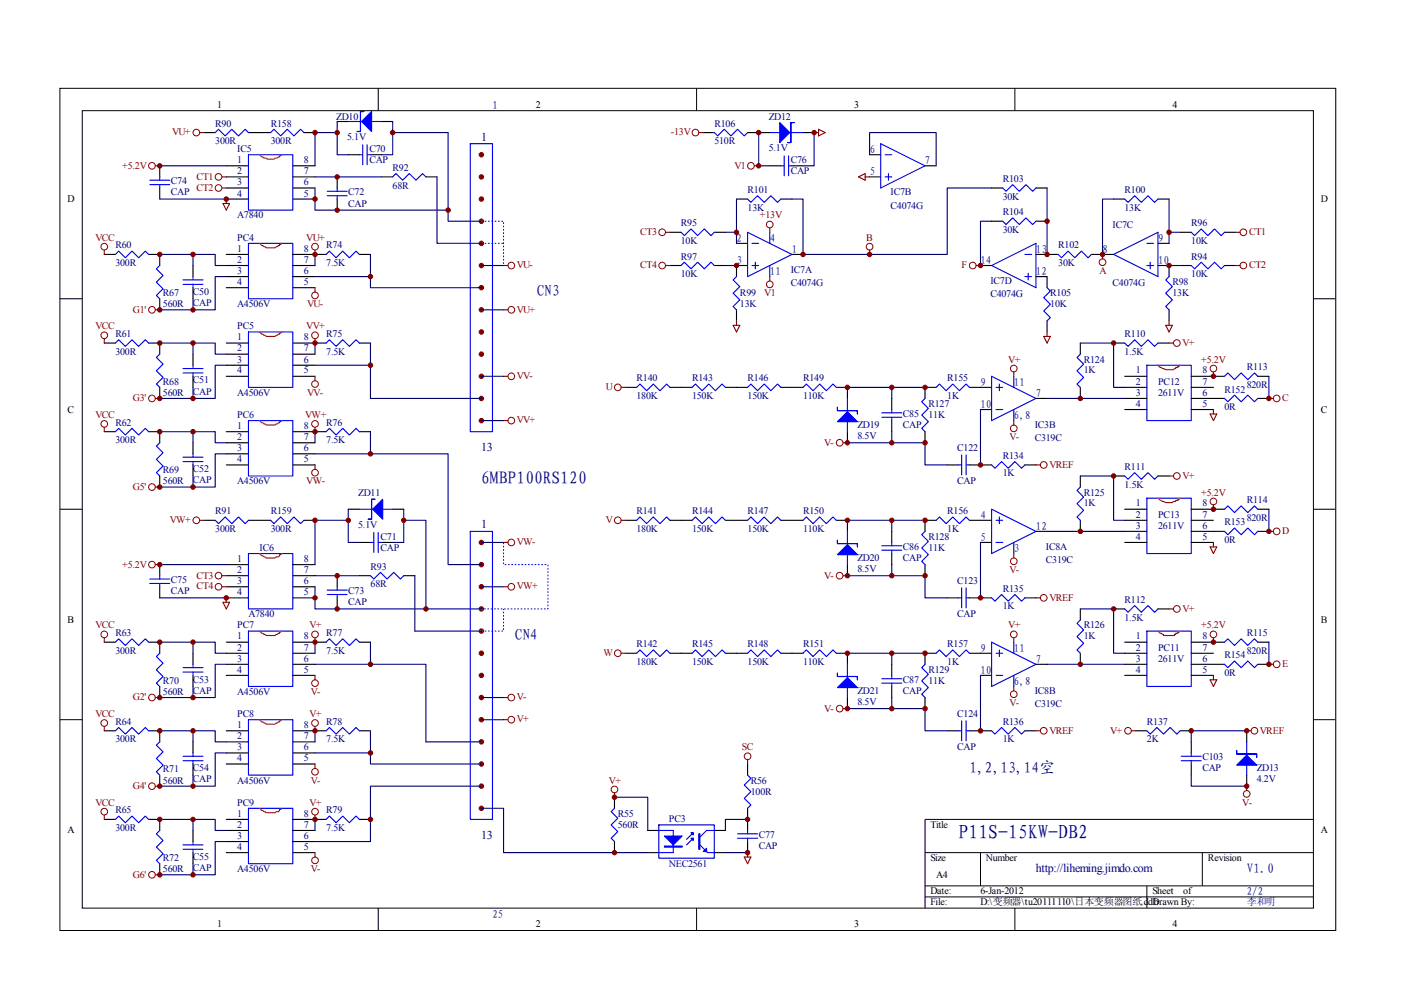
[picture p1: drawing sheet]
<svg xmlns="http://www.w3.org/2000/svg" width="297mm" height="210mm" viewBox="0 0 297 210" stroke-linecap="round" stroke-linejoin="round" font-family="sans-serif">
<g fill="none" stroke="#000" stroke-width=".21">
<path d="M12.7 18.7h270.5v178.6h-270.5zM80.2 18.7v4.7M147.7 18.7v4.7M215.2 18.7v4.7M17.4 23.5h261.1v169h-261.1zM12.7 63.3h4.7M278.4 63.3h4.7M12.7 108h4.7M278.4 108h4.7M12.7 152.6h4.7M278.4 152.6h4.7M278.4 173.7h-82.3v18.8"/>
<path d="M80.2 192.5v4.7M147.7 192.5v4.7M196.1 180.8h82.3M196.1 187.8h82.3M196.1 190.2h82.3M207.9 180.8v7M215.2 192.5v4.7M243.2 187.8v4.7M254.9 180.8v7"/>
</g>
<g fill="none" stroke="#00f" stroke-width=".23">
<path d="M31.7 39.2h4.3M31.7 38.2h4.3M33.9 37.5v.7M33.9 39.2v.7M45.6 28.1l.7-.7 1.4 1.4 1.4-1.4 1.5 1.4 1.4-1.4 .7 .7M52.7 32.8h9.4v11.8h-9.4zM57.4 28.1l.7-.7 1.4 1.4 1.4-1.4 1.4 1.4 1.4-1.4 .7 .7M71.5 39.9v.7M73.8 25.8h7.1M76.2 32.8h.7M76.9 30.7v4.2M77.8 32.8h.7"/>
<path d="M77.8 30.7v4.2M83.2 37.5l.8-.7 1.4 1.4 1.4-1.4 1.4 1.4 1.4-1.4 .7 .7M99.7 30.5h4.7v61h-4.7zM151.4 28.1l.8 .7 1.4-1.4 1.4 1.4 1.4-1.4 1.4 1.4 .7-.7M163.2 28.1h7.1M165.6 35.2h.7M166.3 33v4.3M167.2 35.2h.7M167.2 33v4.3M186.7 30.5l9.4 4.7-9.4 4.7zM187.7 32.8h1.4M187.7 37.5h1.4"/>
<path d="M188.4 36.8v1.4M212.6 39.9l.7 .7 1.4-1.4 1.4 1.4 1.4-1.4 1.4 1.4 .7-.7M24.5 53.9l.7-.7 1.4 1.5 1.4-1.5 1.4 1.5 1.4-1.5 .7 .7M33.9 56.3l-.7 .7 1.4 1.4-1.4 1.4 1.4 1.4-1.4 1.4 .7 .7M38.8 59.3h4.2M40.9 58.6v.7M52.7 51.6h9.4v11.7h-9.4zM69.1 53.9l.7-.7 1.5 1.5 1.4-1.5 1.4 1.5 1.4-1.5 .7 .7M69.4 41.5h4.2M69.4 40.6h4.2M71.5 41.5v.7M144.4 49.3l.7 .7 1.4-1.5 1.4 1.5 1.4-1.5 1.4 1.5 .7-.7"/>
<path d="M144.4 56.3l.7-.7 1.4 1.4 1.4-1.4 1.4 1.4 1.4-1.4 .7 .7M156.2 58.6l-.8 .7 1.5 1.5-1.5 1.4 1.5 1.4-1.5 1.4 .8 .7M158.5 42.2l.7 .7 1.4-1.4 1.4 1.4 1.4-1.4 1.5 1.4 .7-.7M158.5 49.3l9.4 4.6-9.4 4.7zM159.4 51.6h1.5M159.4 56.3h1.5M160.1 55.6v1.4M163.2 49.3v2.3M163.2 56.3v2.3M210.2 56.3l9.4-4.7v9.4zM212.6 46.9l.7 .7 1.4-1.4 1.4 1.4 1.4-1.4 1.4 1.4 .7-.7M217.3 53.9h1.4"/>
<path d="M217.3 58.6h1.4M218 57.9v1.4M224.3 53.9l.8 .8 1.4-1.5 1.4 1.5 1.4-1.5 1.4 1.5 .7-.8M236.1 53.9l9.4-4.6v9.3zM238.5 42.2l.7 .7 1.4-1.4 1.4 1.4 1.4-1.4 1.4 1.4 .7-.7M243.2 51.6h1.4M243.2 56.3h1.4M243.9 55.6v1.4M247.9 58.6l-.7 .7 1.4 1.5-1.4 1.4 1.4 1.4-1.4 1.4 .7 .7M252.6 56.3l.7 .7 1.4-1.4 1.4 1.4 1.4-1.4 1.4 1.4 .7-.7M252.6 49.3l.7 .7 1.4-1.5 1.4 1.5 1.4-1.5 1.4 1.5 .7-.7M24.5 72.7l.7-.7 1.4 1.4 1.4-1.4 1.4 1.4 1.4-1.4 .7 .7"/>
<path d="M33.9 75.1l-.7 .7 1.4 1.4-1.4 1.4 1.4 1.4-1.4 1.4 .7 .7M38.8 60.3h4.2M38.8 78.1h4.2M38.8 79.1h4.2M40.9 60.3v.7M40.9 77.4v.7M40.9 79.1v.7M52.7 70.4h9.4v11.7h-9.4zM69.1 72.7l.7-.7 1.5 1.4 1.4-1.4 1.4 1.4 1.4-1.4 .7 .7M210.2 79.8l9.4 4.7-9.4 4.7zM214.9 79.8v2.3M222 61l.7 .7-1.4 1.4 1.4 1.4-1.4 1.4 1.4 1.4-.7 .7"/>
<path d="M229 75.1l-.7 .7 1.5 1.4-1.5 1.4 1.5 1.4-1.5 1.4 .7 .7M238.5 72.7l.7 .7 1.4-1.4 1.4 1.4 1.4-1.4 1.4 1.4 .7-.7M243.2 77.4h9.4v11.8h-9.4zM259.6 79.8l.7-.7 1.4 1.4 1.4-1.4 1.5 1.4 1.4-1.4 .7 .7M24.5 91.5l.7-.7 1.4 1.4 1.4-1.4 1.4 1.4 1.4-1.4 .7 .7M33.9 93.9l-.7 .7 1.4 1.4-1.4 1.4 1.4 1.4-1.4 1.4 .7 .7M38.8 96.9h4.2M38.8 97.9h4.2M40.9 96.2v.7M40.9 97.9v.7M52.7 89.2h9.4v11.7h-9.4zM69.1 91.5l.7-.7 1.5 1.4 1.4-1.4 1.4 1.4 1.4-1.4 .7 .7"/>
<path d="M135 82.1l.7-.7 1.4 1.4 1.4-1.4 1.4 1.4 1.4-1.4 .7 .7M146.7 82.1l.7-.7 1.5 1.4 1.4-1.4 1.4 1.4 1.4-1.4 .7 .7M158.5 82.1l.7-.7 1.4 1.4 1.4-1.4 1.4 1.4 1.5-1.4 .7 .7M170.3 82.1l.7-.7 1.4 1.4 1.4-1.4 1.4 1.4 1.4-1.4 .7 .7M179.7 84.5v7M187 87.5h4.2M187 88.5h4.2M189.1 86.8v.7M189.1 88.5v.7M196.1 84.5l-.7 .7 1.4 1.4-1.4 1.4 1.4 1.4-1.4 1.4 .7 .7M198.5 82.1l.7-.7 1.4 1.4 1.4-1.4 1.4 1.4 1.4-1.4 .7 .7M203.2 98.6h.7"/>
<path d="M203.9 96.5v4.2M204.8 98.6h.7M204.8 96.5v4.2M210.2 98.6l.7 .7 1.5-1.4 1.4 1.4 1.4-1.4 1.4 1.4 .7-.7M211.2 86.8h1.4M211.2 82.1h1.4M211.9 81.4v1.4M214.9 86.8v2.4M259.6 84.5l.7 .7 1.4-1.4 1.4 1.4 1.5-1.4 1.4 1.4 .7-.7M45.6 110.3l.7 .7 1.4-1.4 1.4 1.4 1.5-1.4 1.4 1.4 .7-.7M52.7 117.4h9.4v11.7h-9.4zM57.4 110.3l.7 .7 1.4-1.4 1.4 1.4 1.4-1.4 1.4 1.4 .7-.7"/>
<path d="M76.2 108h7M78.5 115h.8M79.3 112.9v4.2M80.2 115h.7M80.2 112.9v4.2M99.7 112.7h4.7v61h-4.7zM135 110.3l.7-.7 1.4 1.4 1.4-1.4 1.4 1.4 1.4-1.4 .7 .7M146.7 110.3l.7-.7 1.5 1.4 1.4-1.4 1.4 1.4 1.4-1.4 .7 .7M158.5 110.3l.7-.7 1.4 1.4 1.4-1.4 1.4 1.4 1.5-1.4 .7 .7M170.3 110.3l.7-.7 1.4 1.4 1.4-1.4 1.4 1.4 1.4-1.4 .7 .7M179.7 112.7v7M187 115.7h4.2"/>
<path d="M187 116.7h4.2M189.1 115v.7M189.1 116.7v.7M196.1 112.7l-.7 .7 1.4 1.4-1.4 1.4 1.4 1.4-1.4 1.4 .7 .7M198.5 110.3l.7-.7 1.4 1.4 1.4-1.4 1.4 1.4 1.4-1.4 .7 .7M210.2 108l9.4 4.7-9.4 4.7zM211.2 115h1.4M211.2 110.3h1.4M211.9 109.6v1.4M229 103.3l-.7 .7 1.5 1.4-1.5 1.4 1.5 1.4-1.5 1.4 .7 .7M238.5 100.9l.7 .7 1.4-1.4 1.4 1.4 1.4-1.4 1.4 1.4 .7-.7M243.2 105.6h9.4v11.8h-9.4z"/>
<path d="M259.6 112.7l.7 .7 1.4-1.4 1.4 1.4 1.5-1.4 1.4 1.4 .7-.7M259.6 108l.7-.7 1.4 1.4 1.4-1.4 1.5 1.4 1.4-1.4 .7 .7M24.5 136.2l.7-.8 1.4 1.5 1.4-1.5 1.4 1.5 1.4-1.5 .7 .8M31.7 123.7h4.3M31.7 122.8h4.3M33.9 138.5l-.7 .7 1.4 1.4-1.4 1.4 1.4 1.4-1.4 1.4 .7 .7M33.9 122.1v.7M33.9 123.7v.7M52.7 133.8h9.4v11.7h-9.4zM69.1 136.2l.7-.8 1.5 1.5 1.4-1.5 1.4 1.5 1.4-1.5 .7 .8M69.4 125.1h4.2M69.4 126.1h4.2"/>
<path d="M71.5 124.4v.7M71.5 126.1v.7M78.5 122.1l.8 .7 1.4-1.4 1.4 1.4 1.4-1.4 1.4 1.4 .7-.7M135 138.5l.7-.7 1.4 1.4 1.4-1.4 1.4 1.4 1.4-1.4 .7 .7M146.7 138.5l.7-.7 1.5 1.4 1.4-1.4 1.4 1.4 1.4-1.4 .7 .7M158.5 138.5l.7-.7 1.4 1.4 1.4-1.4 1.4 1.4 1.5-1.4 .7 .7M170.3 138.5l.7-.7 1.4 1.4 1.4-1.4 1.4 1.4 1.4-1.4 .7 .7M198.5 138.5l.7-.7 1.4 1.4 1.4-1.4 1.4 1.4 1.4-1.4 .7 .7M203.2 126.8h.7M203.9 124.6v4.3M204.8 124.6v4.3M204.8 126.8h.7"/>
<path d="M210.2 126.8l.7 .7 1.5-1.4 1.4 1.4 1.4-1.4 1.4 1.4 .7-.7M210.2 136.2l9.4 4.7-9.4 4.6zM211.2 138.5h1.4M211.9 137.8v1.4M214.9 136.2v2.3M229 131.5l-.7 .7 1.5 1.4-1.5 1.4 1.5 1.4-1.5 1.4 .7 .7M238.5 129.1l.7 .7 1.4-1.4 1.4 1.4 1.4-1.4 1.4 1.4 .7-.7M243.2 133.8h9.4v11.7h-9.4zM259.6 136.2l.7-.8 1.4 1.5 1.4-1.5 1.5 1.5 1.4-1.5 .7 .8M24.5 154.9l.7-.7 1.4 1.4 1.4-1.4 1.4 1.4 1.4-1.4 .7 .7M33.9 157.3l-.7 .7 1.4 1.4-1.4 1.4 1.4 1.4-1.4 1.4 .7 .7M38.8 141.6h4.2"/>
<path d="M38.8 142.5h4.2M40.9 140.9v.7M40.9 142.5v.7M40.9 159.6v.7M52.7 152.6h9.4v11.7h-9.4zM69.1 154.9l.7-.7 1.5 1.4 1.4-1.4 1.4 1.4 1.4-1.4 .7 .7M179.7 140.9v7M187 143.9h4.2M187 144.8h4.2M189.1 143.2v.7M189.1 144.8v.7M196.1 140.9l-.7 .7 1.4 1.4-1.4 1.4 1.4 1.4-1.4 1.4 .7 .7"/>
<path d="M203.2 154.9h.7M203.9 152.8v4.3M204.8 152.8v4.3M204.8 154.9h.7M210.2 154.9l.7 .7 1.5-1.4 1.4 1.4 1.4-1.4 1.4 1.4 .7-.7M211.2 143.2h1.4M214.9 143.2v2.3M243.2 154.9l.7 .7 1.4-1.4 1.4 1.4 1.4-1.4 1.4 1.4 .7-.7M252.6 159.6v.7M259.6 140.9l.7 .7 1.4-1.5 1.4 1.5 1.5-1.5 1.4 1.5 .7-.7M264.3 157.3v7M24.5 173.7l.7-.7 1.4 1.4 1.4-1.4 1.4 1.4 1.4-1.4 .7 .7"/>
<path d="M33.9 176.1l-.7 .7 1.4 1.4-1.4 1.4 1.4 1.4-1.4 1.4 .7 .7M38.8 160.3h4.2M38.8 161.3h4.2M38.8 179.1h4.2M40.9 161.3v.7M40.9 178.4v.7M52.7 171.4h9.4v11.7h-9.4zM69.1 173.7l.7-.7 1.5 1.4 1.4-1.4 1.4 1.4 1.4-1.4 .7 .7M130.3 171.4l-.7 .7 1.4 1.4-1.4 1.4 1.4 1.4-1.4 1.4 .7 .7M139.7 174.9h11.7v7.1h-11.7zM139.7 176.1h3v4.7h-3M147 177.7l-1.4 1.4"/>
<path d="M147 176.5l-1.4 1.5M148.4 179.1l1.6 1.7h1.4M151.4 176.1h-1.6l-1.4 1.4M156.4 177.7h4.2M156.4 176.8h4.2M158.5 164.3l.7 .7-1.4 1.5 1.4 1.4-1.4 1.4 1.4 1.4-.7 .7M158.5 176.1v.7M158.5 177.7v.7M250.4 160.3h4.3M250.4 161.3h4.3M252.6 161.3v.7M38.8 180.1h4.2"/>
<path d="M40.9 180.1v.7"/>
</g>
<g fill="none" stroke="#000" stroke-width=".23">
<path d="M33.9 35.2v2.3M33.9 39.9v2.3M43.3 28.1h2.3M48 35.2h4.7M48 37.5h4.7M48 39.9h4.7M52.7 28.1h4.7M62.1 35.2h4.7M62.1 37.5h4.7M62.1 39.9h4.7M64.4 28.1h2.4M71.5 37.5v2.4"/>
<path d="M71.5 25.8h2.3M73.8 32.8h2.4M78.5 32.8h2.4M80.9 37.5h2.3M80.9 25.8h2.3M90.3 37.5h2.4M149.1 28.1h2.3M158.5 28.1h4.7M163.2 35.2h2.4M167.9 35.2h2.4M170.3 28.1h2.3M184.4 37.5h2.3"/>
<path d="M184.4 32.8h2.3M196.1 35.2h2.4M210.2 39.9h2.4M219.6 39.9h2.4M22.1 53.9h2.4M31.5 53.9h2.4v2.4M40.9 56.3v2.3M48 42.2h4.7M48 53.9h4.7M48 56.3h4.7M48 58.6h4.7M62.1 42.2h4.7"/>
<path d="M62.1 53.9h7M62.1 56.3h4.7M62.1 58.6h4.7M71.5 42.2v2.4M76.2 53.9h2.3M142 56.3h2.4M142 49.3h2.4M151.4 56.3h2.4M151.4 49.3h2.4M156.2 42.2h2.3M156.2 51.6h2.3M158.5 56.3h-2.3v2.3"/>
<path d="M165.6 42.2h2.3M167.9 53.9h2.4M207.9 56.3h2.3M210.2 46.9h2.4M219.6 53.9h4.7M219.6 58.6h2.4v2.4M219.6 46.9h2.4M231.4 53.9h4.7M236.1 42.2h2.4M245.5 42.2h2.4M245.5 56.3h2.4v2.3M245.5 51.6h2.4"/>
<path d="M250.2 56.3h2.4M250.2 49.3h2.4M259.6 56.3h2.4M259.6 49.3h2.4M22.1 72.7h2.4M31.5 72.7h2.4v2.4M33.9 63.3v2.4M40.9 61v2.3M40.9 75.1v2.3M40.9 79.8v2.3M48 61h4.7M48 72.7h4.7"/>
<path d="M48 75.1h4.7M48 77.4h4.7M48 79.8h4.7M62.1 61h4.7M62.1 72.7h7M62.1 75.1h4.7M62.1 77.4h4.7M62.1 79.8h4.7M76.2 72.7h2.3M156.2 65.7v2.3M222 68v2.4M229 72.7v2.4"/>
<path d="M236.1 72.7h2.4M238.5 79.8h4.7M245.5 72.7h2.4M247.9 65.7v2.3M252.6 79.8h7M266.7 79.8h2.3M22.1 91.5h2.4M31.5 91.5h2.4v2.4M33.9 82.1v2.4M40.9 93.9v2.3M40.9 98.6v2.3M48 91.5h4.7"/>
<path d="M48 93.9h4.7M48 96.2h4.7M48 98.6h4.7M62.1 91.5h7M62.1 93.9h4.7M62.1 96.2h4.7M62.1 98.6h4.7M76.2 91.5h2.3M132.6 82.1h2.4M142 82.1h4.7M153.8 82.1h4.7M165.6 82.1h4.7"/>
<path d="M177.3 82.1h2.4v2.4M179.7 91.5v2.4M189.1 84.5v2.3M189.1 89.2v2.3M196.1 91.5v2.4M198.5 82.1h-2.4v2.4M200.8 98.6h2.4M205.5 98.6h4.7M205.5 82.1h4.7M207.9 86.8h2.3M217.3 98.6h2.3M219.6 84.5h2.4"/>
<path d="M229 82.1v2.4M238.5 86.8h4.7M238.5 82.1h4.7M238.5 84.5h4.7M252.6 86.8h4.7M252.6 82.1h4.7M252.6 84.5h7M266.7 84.5h2.3M33.9 100.9v2.4M33.9 119.7v2.4M43.3 110.3h2.3M48 119.7h4.7"/>
<path d="M52.7 110.3h4.7M62.1 119.7h4.7M64.4 110.3h2.4M73.8 108h2.4M76.2 115h2.3M80.9 115h2.3M83.2 108h2.4M132.6 110.3h2.4M142 110.3h4.7M153.8 110.3h4.7M165.6 110.3h4.7M177.3 110.3h2.4v2.4"/>
<path d="M179.7 119.7v2.4M189.1 112.7v2.3M189.1 117.4v2.3M196.1 119.7v2.4M198.5 110.3h-2.4v2.4M205.5 110.3h4.7M207.9 115h2.3M219.6 112.7h2.4M229 100.9v2.4M229 110.3v2.4M236.1 100.9h2.4M238.5 108h4.7"/>
<path d="M238.5 110.3h4.7M238.5 115h4.7M238.5 112.7h4.7M245.5 100.9h2.4M252.6 108h7M252.6 110.3h4.7M252.6 115h4.7M252.6 112.7h7M266.7 108h2.3M266.7 112.7h2.3M22.1 136.2h2.4M31.5 136.2h2.4v2.3"/>
<path d="M33.9 124.4v2.4M40.9 138.5v2.4M48 122.1h4.7M48 124.4h4.7M48 126.8h4.7M48 136.2h4.7M48 138.5h4.7M62.1 122.1h4.7M62.1 124.4h4.7M62.1 126.8h4.7M62.1 136.2h7M62.1 138.5h4.7"/>
<path d="M71.5 122.1v2.3M71.5 126.8v2.3M76.2 122.1h2.3M76.2 136.2h2.3M85.6 122.1h2.4M132.6 138.5h2.4M142 138.5h4.7M153.8 138.5h4.7M165.6 138.5h4.7M177.3 138.5h2.4v2.4M198.5 138.5h-2.4v2.4M200.8 126.8h2.4"/>
<path d="M205.5 126.8h4.7M205.5 138.5h4.7M217.3 126.8h2.3M229 129.1v2.4M229 138.5v2.4M236.1 129.1h2.4M238.5 136.2h4.7M238.5 138.5h4.7M245.5 129.1h2.4M252.6 136.2h7M252.6 138.5h4.7M266.7 136.2h2.3"/>
<path d="M22.1 154.9h2.4M31.5 154.9h2.4v2.4M33.9 145.5v2.4M40.9 143.2v2.3M40.9 157.3v2.3M48 140.9h4.7M48 143.2h4.7M48 154.9h4.7M48 157.3h4.7M48 159.6h4.7M62.1 140.9h4.7M62.1 143.2h4.7"/>
<path d="M62.1 154.9h7M62.1 157.3h4.7M62.1 159.6h4.7M76.2 154.9h2.3M179.7 147.9v2.3M189.1 140.9v2.3M189.1 145.5v2.4M196.1 147.9v2.3M200.8 154.9h2.4M205.5 154.9h4.7M207.9 143.2h2.3M217.3 154.9h2.3"/>
<path d="M219.6 140.9h2.4M238.5 140.9h4.7M238.5 143.2h4.7M240.8 154.9h2.4M250.2 154.9h2.4M252.6 140.9h7M252.6 143.2h4.7M252.6 157.3v2.3M264.3 154.9v2.4M266.7 140.9h2.3M22.1 173.7h2.4M31.5 173.7h2.4v2.4"/>
<path d="M33.9 164.3v2.4M40.9 162v2.3M40.9 176.1v2.3M48 162h4.7M48 173.7h4.7M48 176.1h4.7M48 178.4h4.7M62.1 162h4.7M62.1 173.7h7M62.1 176.1h4.7M62.1 178.4h4.7M76.2 173.7h2.3"/>
<path d="M130.3 169v2.4M130.3 178.4v2.4M137.3 176.1h2.4M151.4 176.1h2.4M158.5 162v2.3M158.5 171.4v4.7M158.5 178.4v2.4M252.6 162v2.3M264.3 164.3v2.4M33.9 183.1v2.4M40.9 180.8v2.3M48 180.8h4.7"/>
<path d="M62.1 180.8h4.7M137.3 180.8h2.4M151.4 180.8h2.4"/>
</g>
<path d="M55 32.8l.5 .5h.2l.3 .2h.4l.3 .2h1.4l.2-.2h.5l.5-.2v-.3l.4-.2M55 51.6a2.67 2.67 0 0 0 2.1 .9 2.17 2.17 0 0 0 1.9-.4h.3v-.3h.2l.2-.2M55 70.4a2.71 2.71 0 0 0 2.1 .9 2.17 2.17 0 0 0 1.9-.4h.3v-.3h.2l.2-.2M245.5 77.4a3.5 3.5 0 0 0 3.8 .7v-.2h.4v-.2l.5-.3M55 89.2a2.71 2.71 0 0 0 2.1 .9 2.17 2.17 0 0 0 1.9-.5h.3v-.2l.4-.2M55 117.4a2.71 2.71 0 0 0 2.1 .9h1.2l.3-.2h.4l.3-.5h.2l.2-.2M245.5 105.6a3.2 3.2 0 0 0 3.1 1l.2-.3h.5v-.2h.4v-.2l.5-.3M55 133.8a2.71 2.71 0 0 0 2.1 .9 2.17 2.17 0 0 0 1.9-.4h.3v-.3l.4-.2M245.5 133.8l.5 .5 .7 .2v.2h2.3v-.2h.3v-.2h.4v-.3l.5-.2M55 152.6a2.68 2.68 0 0 0 2.1 .9 2.19 2.19 0 0 0 1.9-.4h.3v-.3l.4-.2M55 171.4a2.68 2.68 0 0 0 2.1 .9h1.2l.3-.2h.4l.3-.5 .4-.2" fill="none" stroke="#f00" stroke-width=".23"/>
<g fill="none" stroke="#800000" stroke-width=".21">
<circle cx="32.2" cy="35.2" r=".71"/>
<circle cx="41.6" cy="28.1" r=".7"/>
<circle cx="46.3" cy="39.9" r=".7"/>
<circle cx="46.3" cy="37.5" r=".7"/>
<circle cx="147.5" cy="28.1" r=".71"/>
<circle cx="159.2" cy="35.2" r=".71"/>
<circle cx="22.1" cy="52.3" r=".71"/>
<circle cx="66.8" cy="52.3" r=".71"/>
<circle cx="108.4" cy="56.3" r=".7"/>
<circle cx="140.4" cy="49.2" r=".71"/>
<circle cx="140.4" cy="56.3" r=".7"/>
<circle cx="163.2" cy="47.6" r=".71"/>
<circle cx="184.4" cy="52.3" r=".71"/>
<circle cx="206.2" cy="56.3" r=".71"/>
<circle cx="233.8" cy="55.6" r=".71"/>
<circle cx="263.6" cy="49.2" r=".71"/>
<circle cx="263.6" cy="56.3" r=".71"/>
<circle cx="22.1" cy="71.1" r=".71"/>
<circle cx="32.2" cy="65.7" r=".71"/>
<circle cx="66.8" cy="62.6" r=".71"/>
<circle cx="66.8" cy="71.1" r=".71"/>
<circle cx="108.4" cy="79.8" r=".71"/>
<circle cx="108.4" cy="65.7" r=".71"/>
<circle cx="163.2" cy="60.3" r=".71"/>
<circle cx="214.9" cy="78.1" r=".71"/>
<circle cx="249.5" cy="72.7" r=".71"/>
<circle cx="257.3" cy="78.1" r=".7"/>
<circle cx="22.1" cy="89.9" r=".71"/>
<circle cx="32.2" cy="84.5" r=".71"/>
<circle cx="66.8" cy="81.4" r=".71"/>
<circle cx="66.8" cy="89.9" r=".71"/>
<circle cx="108.4" cy="89.2" r=".7"/>
<circle cx="131" cy="82.1" r=".71"/>
<circle cx="178" cy="93.9" r=".71"/>
<circle cx="214.9" cy="90.8" r=".71"/>
<circle cx="221.3" cy="98.6" r=".71"/>
<circle cx="270.7" cy="84.5" r=".7"/>
<circle cx="32.2" cy="103.3" r=".71"/>
<circle cx="32.2" cy="119.7" r=".71"/>
<circle cx="41.6" cy="110.3" r=".71"/>
<circle cx="66.8" cy="100.2" r=".71"/>
<circle cx="108.4" cy="115" r=".7"/>
<circle cx="131" cy="110.3" r=".71"/>
<circle cx="214.9" cy="119" r=".71"/>
<circle cx="249.5" cy="100.9" r=".71"/>
<circle cx="257.3" cy="106.3" r=".7"/>
<circle cx="270.7" cy="112.7" r=".71"/>
<circle cx="22.1" cy="134.5" r=".71"/>
<circle cx="46.3" cy="124.4" r=".7"/>
<circle cx="46.3" cy="122.1" r=".7"/>
<circle cx="66.8" cy="134.5" r=".71"/>
<circle cx="108.4" cy="124.4" r=".7"/>
<circle cx="131" cy="138.5" r=".71"/>
<circle cx="178" cy="122.1" r=".71"/>
<circle cx="214.9" cy="134.5" r=".71"/>
<circle cx="221.3" cy="126.8" r=".71"/>
<circle cx="249.5" cy="129.1" r=".71"/>
<circle cx="257.3" cy="134.5" r=".7"/>
<circle cx="22.1" cy="153.3" r=".71"/>
<circle cx="32.2" cy="147.9" r=".71"/>
<circle cx="66.8" cy="144.8" r=".71"/>
<circle cx="66.8" cy="153.3" r=".71"/>
<circle cx="108.4" cy="152.6" r=".7"/>
<circle cx="108.4" cy="147.9" r=".7"/>
<circle cx="178" cy="150.2" r=".71"/>
<circle cx="214.9" cy="147.2" r=".71"/>
<circle cx="221.3" cy="154.9" r=".71"/>
<circle cx="239.2" cy="154.9" r=".7"/>
<circle cx="266" cy="154.9" r=".7"/>
<circle cx="270.7" cy="140.8" r=".71"/>
<circle cx="22.1" cy="172.1" r=".71"/>
<circle cx="32.2" cy="166.7" r=".71"/>
<circle cx="66.8" cy="163.6" r=".71"/>
<circle cx="66.8" cy="172.1" r=".71"/>
<circle cx="130.3" cy="167.4" r=".7"/>
<circle cx="158.5" cy="160.3" r=".71"/>
<circle cx="264.3" cy="168.3" r=".7"/>
<circle cx="32.2" cy="185.5" r=".71"/>
<circle cx="66.8" cy="182.4" r=".71"/>
</g>
<g fill="none" stroke="#800000" stroke-width=".23">
<path d="M32.9 35.2h1M42.3 28.1h1M47 37.5h1M47 39.9h1M148.2 28.1h.9M159.9 35.2h1M172.6 28.1h1M173.6 27.4l1.4 .7-1.4 .7zM182 37.5l1.4-.7v1.4zM183.4 37.5h1M22.1 53v.9M47.3 43.1h1.4l-.7 1.5z"/>
<path d="M48 42.2v.9M66.8 53v.9M106.8 56.3h.9M141.1 56.3h.9M141.1 49.3h.9M163.2 48.3v1M163.2 58.6v1M184.4 53v.9M206.9 56.3h1M233.8 53.9v1M262 56.3h.9M262 49.3h.9"/>
<path d="M22.1 71.8v.9M32.9 65.7h1M66.8 61v.9M66.8 71.8v.9M66.8 79.8v.9M106.8 65.7h.9M106.8 79.8h.9M155.4 69h1.5l-.7 1.4zM156.2 68v1M214.9 78.8v1M221.3 71.3h1.4l-.7 1.4zM222 70.4v.9"/>
<path d="M247.2 69h1.4l-.7 1.4zM247.9 68v1M247.9 72.7h.9M257.3 78.8v1M22.1 90.6v.9M32.9 84.5h1M66.8 90.6v.9M66.8 98.6v.9M106.8 89.2h.9M131.7 82.1h.9M178.7 93.9h1M214.9 89.2v.9"/>
<path d="M219.6 98.6h1M256.6 87.8h1.4l-.7 1.4zM257.3 86.8v1M269 84.5h1M32.9 103.3h1M32.9 119.7h1M42.3 110.3h1M106.8 115h.9M131.7 110.3h.9M214.9 117.4v.9M247.9 100.9h.9M256.6 116h1.4l-.7 1.4z"/>
<path d="M257.3 107v1M257.3 115v1M269 112.7h1M22.1 135.2v1M47 124.4h1M47 122.1h1M47.3 127.7h1.4l-.7 1.4zM48 126.8v.9M66.8 135.2v1M106.8 124.4h.9M131.7 138.5h.9M178.7 122.1h1"/>
<path d="M214.9 135.2v1M219.6 126.8h1M247.9 129.1h.9M257.3 135.2v1M22.1 154v.9M32.9 147.9h1M66.8 143.2v.9M66.8 154v.9M106.8 147.9h.9M106.8 152.6h.9M178.7 150.2h1M214.9 145.5v1"/>
<path d="M219.6 154.9h1M239.9 154.9h.9M256.6 144.1h1.4l-.7 1.4zM257.3 143.2v.9M264.3 154.9h1M269 140.9h1M22.1 172.8v.9M32.9 166.7h1M66.8 162v.9M66.8 172.8v.9M130.3 168.1v.9M158.5 161.1v.9"/>
<path d="M264.3 166.7v.9M32.9 185.5h1M66.8 180.8v.9M157.8 181.7h1.4l-.7 1.4zM158.5 180.8v.9"/>
</g>
<g fill="none" stroke="#000080" stroke-width=".23">
<path d="M33.9 35.2h14.1M66.8 37.5h14.1M71.5 25.8v7h2.3M71.5 28.1h-4.7v7.1M83.2 28.1h11.8v16.5h-28.2v-4.7M83.2 25.8v7h-2.3M92.7 37.5v14.1h9.4M160.9 28.1v7.1h2.3M172.6 28.1v7.1h-2.3M184.4 32.8v-4.7h14.1v7.1M210.2 39.9h-9.4v14h-30.5v-11.7h-2.4M222 39.9v14"/>
<path d="M33.9 53.9h11.7v2.4h2.4M33.9 42.2h14.1M40.9 53.9v2.4M48 58.6h-2.4v7.1h-11.7M66.8 53.9v2.4M66.8 58.6h11.7M78.5 58.6v2.4h23.6M78.5 53.9v4.7M95 44.6v2.3h7.1M102.1 56.3h4.7M153.8 49.3h2.4M153.8 56.3h2.4"/>
<path d="M156.2 42.2v9.4M210.2 46.9h-2.3v9.4M236.1 42.2h-2.3v11.7M247.9 49.3h2.3M247.9 56.3h2.3M247.9 42.2v9.4M33.9 72.7h11.7v2.4h2.4M40.9 63.3v2.4M40.9 72.7v2.4M48 77.4h-2.4v7.1h-11.7M66.8 72.7v2.4M78.5 72.7v4.7h-11.7"/>
<path d="M78.5 77.4v7.1h23.6M102.1 65.7h4.7M102.1 79.8h4.7M229 72.7h7.1v9.4h2.4M269 79.8v4.7M33.9 91.5h11.7v2.4h2.4M40.9 82.1v2.4M40.9 91.5v2.4M48 96.2h-2.4v7.1h-11.7M66.8 91.5v2.4M78.5 91.5v4.7h-11.7M78.5 96.2h16.5v23.5h7.1"/>
<path d="M102.1 89.2h4.7M179.7 93.9h16.4v4.7h4.7M179.7 82.1h16.4M189.1 82.1v2.4M189.1 91.5v2.4M207.9 86.8v11.8M222 84.5h16.5M33.9 119.7h14.1M40.9 100.9v2.4M73.8 108v7h2.4M73.8 110.3h-7v9.4M85.6 108v7h-2.4"/>
<path d="M85.6 110.3h4.7v18.8M102.1 115h4.7M179.7 110.3h16.4M189.1 110.3v2.4M189.1 119.7v2.4M207.9 115v11.8M214.9 115v2.4M222 112.7h16.5M229 100.9h7.1v9.4h2.4M269 108v4.7M33.9 136.2h11.7v2.3h2.4M33.9 126.8h14.1"/>
<path d="M40.9 136.2v2.3M66.8 124.4v4.7h23.5M66.8 136.2v2.3M66.8 122.1h9.4M78.5 136.2v4.7M88 122.1v11.7h14.1M90.3 129.1h11.8M102.1 124.4h4.7M179.7 122.1h16.4v4.7h4.7M179.7 138.5h16.4M189.1 138.5v2.4M229 129.1h7.1v9.4h2.4"/>
<path d="M269 136.2v4.7M33.9 154.9h11.7v2.4h2.4M40.9 145.5v2.4M40.9 154.9v2.4M48 140.9h-2.4v7h-11.7M48 159.6h-2.4v7.1h-11.7M66.8 140.9h23.5v16.4h11.8M66.8 154.9v2.4M78.5 154.9v4.7h-11.7M78.5 159.6v2.4h23.6M102.1 147.9h4.7M102.1 152.6h4.7"/>
<path d="M179.7 150.2h16.4v4.7h4.7M189.1 147.9v2.3M207.9 143.2v11.7M222 140.9h16.5M264.3 154.9h-11.7v2.4M33.9 173.7h11.7v2.4h2.4M40.9 164.3v2.4M40.9 173.7v2.4M48 178.4h-2.4v7.1h-11.7M66.8 173.7v2.4M102.1 166.7h-23.6v11.7h-11.7M102.1 171.4h4.7v9.4h30.5"/>
<path d="M130.3 169h7v7.1M158.5 173.7h-4.7v2.4M252.6 164.3v2.4h11.7M40.9 183.1v2.4M153.8 180.8h4.7"/>
</g>
<g fill="#800000" stroke="#800000" stroke-width=".21">
<circle cx="33.9" cy="53.9" r=".47"/>
<circle cx="33.9" cy="65.7" r=".47"/>
<circle cx="40.9" cy="53.9" r=".47"/>
<circle cx="40.9" cy="65.7" r=".47"/>
<circle cx="33.9" cy="72.7" r=".47"/>
<circle cx="40.9" cy="72.7" r=".47"/>
<circle cx="40.9" cy="84.5" r=".47"/>
<circle cx="33.9" cy="91.5" r=".47"/>
<circle cx="40.9" cy="91.5" r=".47"/>
<circle cx="40.9" cy="103.3" r=".47"/>
<circle cx="33.9" cy="136.2" r=".47"/>
<circle cx="40.9" cy="136.2" r=".47"/>
<circle cx="40.9" cy="147.9" r=".47"/>
<circle cx="33.9" cy="154.9" r=".47"/>
<circle cx="40.9" cy="154.9" r=".47"/>
<circle cx="40.9" cy="166.7" r=".47"/>
<circle cx="33.9" cy="173.7" r=".47"/>
<circle cx="40.9" cy="173.7" r=".47"/>
<circle cx="40.9" cy="185.5" r=".47"/>
<circle cx="102.1" cy="37.5" r=".47"/>
<circle cx="102.1" cy="42.2" r=".47"/>
<circle cx="102.1" cy="46.9" r=".47"/>
<circle cx="102.1" cy="56.3" r=".47"/>
<circle cx="102.1" cy="61" r=".47"/>
<circle cx="102.1" cy="51.6" r=".47"/>
<circle cx="102.1" cy="65.7" r=".47"/>
<circle cx="102.1" cy="70.4" r=".47"/>
<circle cx="102.1" cy="75.1" r=".47"/>
<circle cx="102.1" cy="84.5" r=".47"/>
<circle cx="102.1" cy="89.2" r=".47"/>
<circle cx="102.1" cy="79.8" r=".47"/>
<circle cx="102.1" cy="115" r=".47"/>
<circle cx="102.1" cy="119.7" r=".47"/>
<circle cx="102.1" cy="124.4" r=".47"/>
<circle cx="102.1" cy="129.1" r=".47"/>
<circle cx="102.1" cy="138.5" r=".47"/>
<circle cx="102.1" cy="143.2" r=".47"/>
<circle cx="102.1" cy="147.9" r=".47"/>
<circle cx="102.1" cy="152.6" r=".47"/>
<circle cx="102.1" cy="157.3" r=".47"/>
<circle cx="102.1" cy="162" r=".47"/>
<circle cx="102.1" cy="166.7" r=".47"/>
<circle cx="102.1" cy="32.8" r=".47"/>
<circle cx="102.1" cy="133.8" r=".47"/>
<circle cx="71.5" cy="37.5" r=".47"/>
<circle cx="66.8" cy="28.1" r=".47"/>
<circle cx="71.5" cy="28.1" r=".47"/>
<circle cx="83.2" cy="28.1" r=".47"/>
<circle cx="71.5" cy="122.1" r=".47"/>
<circle cx="66.8" cy="110.3" r=".47"/>
<circle cx="73.8" cy="110.3" r=".47"/>
<circle cx="85.6" cy="110.3" r=".47"/>
<circle cx="33.9" cy="35.2" r=".47"/>
<circle cx="48" cy="42.2" r=".47"/>
<circle cx="33.9" cy="119.7" r=".47"/>
<circle cx="48" cy="126.8" r=".47"/>
<circle cx="33.9" cy="147.9" r=".47"/>
<circle cx="33.9" cy="166.7" r=".47"/>
<circle cx="33.9" cy="185.5" r=".47"/>
<circle cx="33.9" cy="84.5" r=".47"/>
<circle cx="33.9" cy="103.3" r=".47"/>
<circle cx="172.6" cy="28.1" r=".47"/>
<circle cx="160.9" cy="35.2" r=".47"/>
<circle cx="160.9" cy="28.1" r=".47"/>
<circle cx="156.1" cy="49.2" r=".47"/>
<circle cx="156.1" cy="56.3" r=".47"/>
<circle cx="170.3" cy="53.9" r=".47"/>
<circle cx="222" cy="46.9" r=".47"/>
<circle cx="247.9" cy="56.3" r=".47"/>
<circle cx="247.9" cy="49.3" r=".47"/>
<circle cx="184.4" cy="53.9" r=".47"/>
<circle cx="207.9" cy="56.3" r=".47"/>
<circle cx="207.9" cy="98.6" r=".47"/>
<circle cx="179.7" cy="93.9" r=".47"/>
<circle cx="196.1" cy="93.9" r=".47"/>
<circle cx="189.1" cy="93.9" r=".47"/>
<circle cx="196.1" cy="82.1" r=".47"/>
<circle cx="179.7" cy="82.1" r=".47"/>
<circle cx="189.1" cy="82.1" r=".47"/>
<circle cx="257.3" cy="79.8" r=".47"/>
<circle cx="269" cy="84.5" r=".47"/>
<circle cx="229.1" cy="84.5" r=".47"/>
<circle cx="236.1" cy="72.7" r=".47"/>
<circle cx="179.7" cy="110.3" r=".47"/>
<circle cx="196.1" cy="110.3" r=".47"/>
<circle cx="196.1" cy="122.1" r=".47"/>
<circle cx="179.7" cy="122.1" r=".47"/>
<circle cx="207.9" cy="126.8" r=".47"/>
<circle cx="189.1" cy="122.1" r=".47"/>
<circle cx="189.1" cy="110.3" r=".47"/>
<circle cx="257.3" cy="108" r=".47"/>
<circle cx="229.1" cy="112.7" r=".47"/>
<circle cx="236.1" cy="100.9" r=".47"/>
<circle cx="179.7" cy="138.5" r=".47"/>
<circle cx="196.1" cy="138.5" r=".47"/>
<circle cx="196.1" cy="150.2" r=".47"/>
<circle cx="179.7" cy="150.2" r=".47"/>
<circle cx="207.9" cy="154.9" r=".47"/>
<circle cx="189.1" cy="150.2" r=".47"/>
<circle cx="189.1" cy="138.5" r=".47"/>
<circle cx="257.3" cy="136.2" r=".47"/>
<circle cx="229.1" cy="140.8" r=".47"/>
<circle cx="236.1" cy="129.1" r=".47"/>
<circle cx="269" cy="112.7" r=".47"/>
<circle cx="269" cy="140.8" r=".47"/>
<circle cx="233.8" cy="53.9" r=".47"/>
<circle cx="222" cy="53.9" r=".47"/>
<circle cx="66.8" cy="42.2" r=".47"/>
<circle cx="71.5" cy="44.6" r=".47"/>
<circle cx="71.5" cy="129.1" r=".47"/>
<circle cx="66.8" cy="126.8" r=".47"/>
<circle cx="252.6" cy="154.9" r=".47"/>
<circle cx="264.3" cy="166.7" r=".47"/>
<circle cx="264.3" cy="154.9" r=".47"/>
<circle cx="158.5" cy="173.7" r=".47"/>
<circle cx="158.5" cy="180.8" r=".47"/>
<circle cx="130.3" cy="169" r=".47"/>
<circle cx="102.1" cy="171.4" r=".47"/>
<circle cx="78.5" cy="58.6" r=".47"/>
<circle cx="66.8" cy="53.9" r=".47"/>
<circle cx="66.8" cy="72.7" r=".47"/>
<circle cx="78.5" cy="77.4" r=".47"/>
<circle cx="66.8" cy="91.5" r=".47"/>
<circle cx="66.8" cy="136.2" r=".47"/>
<circle cx="66.8" cy="154.9" r=".47"/>
<circle cx="66.8" cy="173.7" r=".47"/>
<circle cx="78.5" cy="140.8" r=".47"/>
<circle cx="78.5" cy="159.6" r=".47"/>
<circle cx="78.5" cy="173.7" r=".47"/>
<circle cx="130.3" cy="180.8" r=".47"/>
<circle cx="95" cy="44.6" r=".47"/>
<circle cx="90.3" cy="129.1" r=".47"/>
<circle cx="78.5" cy="96.2" r=".47"/>
</g>
<g fill="#00f" stroke="#00f" stroke-width=".23">
<path d="M76.7 25.8l2.1-2.1v4.2z"/>
<path d="M79 108l2.1-2.1v4.2z"/>
<path d="M140.9 177.3h3.7l-1.9 1.8z"/>
<path d="M146.5 176.5h.5v.5z"/>
<path d="M146.5 177.7h.5v.5z"/>
<path d="M149.1 180.5l.7-.7v.7z"/>
<path d="M165.3 26l2.1 2.1-2.1 2.1z"/>
<path d="M262.2 162.2l2.1-2.1 2.1 2.1z"/>
<path d="M177.6 89.4l2.1-2.1 2.1 2.1z"/>
<path d="M177.6 117.6l2.1-2.1 2.1 2.1z"/>
<path d="M177.6 145.8l2.1-2.1 2.1 2.1z"/>
<path d="M76.4 23.7h.7h-.7v4.2h-.7h.7z" fill-rule="evenodd"/>
<path d="M78.8 105.9h.7h-.7v4.2h-.7h.7z" fill-rule="evenodd"/>
<path d="M140.9 179.4h3.7v.2h-3.7z" fill-rule="evenodd"/>
<path d="M148.2 176.8h.2v3.3h-.2z" fill-rule="evenodd"/>
<path d="M167.7 26v4.2h-.7h.7v-4.2h.7z" fill-rule="evenodd"/>
<path d="M262.2 159.2v.7h4.2v.7v-.7h-4.2z" fill-rule="evenodd"/>
<path d="M177.6 86.4v.7h4.2v.7v-.7h-4.2z" fill-rule="evenodd"/>
<path d="M177.6 114.5v.8h4.2v.7v-.7h-4.2z" fill-rule="evenodd"/>
<path d="M177.6 142.7v.7h4.2v.7v-.7h-4.2z" fill-rule="evenodd"/>
</g>
<path d="M102.1 46.9h4.7v9.4M102.1 51.6h4.7M106.8 115v4.7h9.4v9.4h-14.1M102.1 133.8h4.7v-4.7" fill="none" stroke="#00f" stroke-width=".21" stroke-dasharray=".4 .4 .4 .4 .4 .4 .4 .4" stroke-linecap="butt"/>
<text font-size="4.2" fill="#000080" x="203.2" y="177.8">P11S-15KW-DB2</text>
<text font-size="3.8" fill="#000080" x="102" y="102.7">6MBP100RS120</text>
<g font-size="3.3" fill="#000080">
<text x="113.8" y="62.8">CN3</text>
<text x="109.1" y="135.7">CN4</text>
<text x="205.6" y="163.8">1,2,13,14空</text>
</g>
<text font-size="2.8" fill="#000080" x="264.3" y="185.1">V1.0</text>
<g font-size="2.5" fill="#000080">
<text x="102" y="29.8">1</text>
<text x="102" y="95.6">13</text>
<text x="102" y="112">1</text>
<text x="102" y="177.8">13</text>
<text x="219.6" y="184.8">http://liheming.jimdo.com</text>
</g>
<g font-size="2.3" fill="#000080">
<text x="104.4" y="23.1">1</text>
<text x="184.4" y="32.5">6</text>
<text x="196.1" y="34.8">7</text>
<text x="184.4" y="37.2">5</text>
<text x="156.1" y="51.3">2</text>
<text x="163.2" y="51.3">4</text>
<text x="167.9" y="53.6">1</text>
<text x="219.6" y="53.6">13</text>
<text x="233.8" y="53.6">8</text>
<text x="245.5" y="51.3">9</text>
<text x="156.1" y="56">3</text>
<text x="163.2" y="58.3">11</text>
<text x="207.9" y="56">14</text>
<text x="219.6" y="58.3">12</text>
<text x="245.5" y="56">10</text>
<text x="207.9" y="81.8">9</text>
<text x="215" y="81.8">11</text>
<text x="207.9" y="86.5">10</text>
<text x="215" y="88.8">6,8</text>
<text x="219.6" y="84.2">7</text>
<text x="207.9" y="110">4</text>
<text x="219.6" y="112.4">12</text>
<text x="207.9" y="114.7">5</text>
<text x="215" y="117">3</text>
<text x="207.9" y="138.2">9</text>
<text x="207.9" y="142.8">10</text>
<text x="215" y="138.2">11</text>
<text x="219.6" y="140.6">7</text>
<text x="215" y="145.2">6,8</text>
<text x="264.3" y="189.8">2/2</text>
<text x="104.4" y="194.6">25</text>
</g>
<g font-size="2.1">
<text x="46.1" y="22.9">1</text>
<text x="113.6" y="22.9">2</text>
<text x="181.1" y="22.9">3</text>
<text x="248.6" y="22.9">4</text>
<text x="14.3" y="42.8">D</text>
<text x="280.1" y="42.8">D</text>
<text x="14.3" y="87.5">C</text>
<text x="280.1" y="87.5">C</text>
<text x="14.3" y="132.1">B</text>
<text x="280.1" y="132.1">B</text>
<text x="14.3" y="176.7">A</text>
<text x="197.3" y="175.5">Title</text>
<text x="280.1" y="176.7">A</text>
<text x="197.3" y="182.6">Size</text>
<text x="209" y="182.6">Number</text>
<text x="256.1" y="182.6">Revision</text>
<text x="197.3" y="189.6">Date:</text>
<text x="197.3" y="192">File:</text>
<text x="198.5" y="186.1">A4</text>
<text x="207.9" y="189.6">6-Jan-2012</text>
<text x="207.9" y="192">D:\变频器\tu20111110\日本变频器图纸.ddb</text>
<text x="244.3" y="189.6">Sheet</text>
<text x="244.3" y="192">Drawn By:</text>
<text x="250.9" y="189.6">of</text>
<text x="46.1" y="196.6">1</text>
<text x="113.6" y="196.6">2</text>
<text x="181.1" y="196.6">3</text>
<text x="248.6" y="196.6">4</text>
</g>
<g font-size="2.1" fill="#800000">
<text x="36.5" y="28.7">VU+</text>
<text x="142.2" y="28.7">-13V</text>
<text x="25.9" y="35.7">+5.2V</text>
<text x="155.7" y="35.7">V1</text>
<text x="41.7" y="38.1">CT1</text>
<text x="41.7" y="40.5">CT2</text>
<text x="161.1" y="46.3">+13V</text>
<text x="20.2" y="51.1">VCC</text>
<text x="64.9" y="51.1">VU+</text>
<text x="135.7" y="49.9">CT3</text>
<text x="183.6" y="51.1">B</text>
<text x="264.8" y="49.9">CT1</text>
<text x="109.6" y="56.9">VU-</text>
<text x="135.7" y="56.9">CT4</text>
<text x="203.9" y="56.9">F</text>
<text x="233.1" y="58.1">A</text>
<text x="264.8" y="56.9">CT2</text>
<text x="65.1" y="65.1">VU-</text>
<text x="162.1" y="62.8">V1</text>
<text x="20.2" y="69.8">VCC</text>
<text x="28.2" y="66.3">G1'</text>
<text x="64.9" y="69.8">VV+</text>
<text x="109.6" y="66.3">VU+</text>
<text x="213.8" y="76.9">V+</text>
<text x="250.7" y="73.3">V+</text>
<text x="254.7" y="76.9">+5.2V</text>
<text x="65.1" y="83.9">VV-</text>
<text x="109.6" y="80.4">VV-</text>
<text x="128.4" y="82.7">U</text>
<text x="20.2" y="88.6">VCC</text>
<text x="28.2" y="85.1">G3'</text>
<text x="64.7" y="88.6">VW+</text>
<text x="109.6" y="89.8">VV+</text>
<text x="271.9" y="85.1">C</text>
<text x="174.8" y="94.5">V-</text>
<text x="214" y="93.3">V-</text>
<text x="222.5" y="99.2">VREF</text>
<text x="250.7" y="101.5">V+</text>
<text x="28.2" y="103.9">G5'</text>
<text x="64.9" y="102.7">VW-</text>
<text x="254.7" y="105.1">+5.2V</text>
<text x="36" y="110.9">VW+</text>
<text x="128.4" y="110.9">V</text>
<text x="271.9" y="113.3">D</text>
<text x="109.6" y="115.6">VW-</text>
<text x="25.9" y="120.3">+5.2V</text>
<text x="41.7" y="122.7">CT3</text>
<text x="41.7" y="125">CT4</text>
<text x="109.6" y="125">VW+</text>
<text x="174.8" y="122.7">V-</text>
<text x="214" y="121.5">V-</text>
<text x="222.5" y="127.4">VREF</text>
<text x="250.7" y="129.7">V+</text>
<text x="20.2" y="133.2">VCC</text>
<text x="65.6" y="133.2">V+</text>
<text x="213.8" y="133.2">V+</text>
<text x="254.7" y="133.2">+5.2V</text>
<text x="127.9" y="139.1">W</text>
<text x="271.9" y="141.5">E</text>
<text x="28.2" y="148.5">G2'</text>
<text x="65.9" y="147.3">V-</text>
<text x="109.6" y="148.5">V-</text>
<text x="214" y="149.7">V-</text>
<text x="20.2" y="152">VCC</text>
<text x="65.6" y="152">V+</text>
<text x="109.6" y="153.2">V+</text>
<text x="174.8" y="150.9">V-</text>
<text x="222.5" y="155.5">VREF</text>
<text x="235.4" y="155.5">V+</text>
<text x="267.1" y="155.5">VREF</text>
<text x="157.3" y="159.1">SC</text>
<text x="28.2" y="167.3">G4'</text>
<text x="65.9" y="166.1">V-</text>
<text x="129.1" y="166.1">V+</text>
<text x="20.2" y="170.8">VCC</text>
<text x="65.6" y="170.8">V+</text>
<text x="263.4" y="170.8">V-</text>
<text x="65.9" y="184.9">V-</text>
<text x="28.2" y="186.1">G6'</text>
</g>
<g font-size="2.1" fill="#000080">
<text x="45.6" y="26.9">R90</text>
<text x="57.4" y="26.9">R158</text>
<text x="71.3" y="25.4">ZD10</text>
<text x="73.6" y="29.6">5.1V</text>
<text x="151.5" y="26.9">R106</text>
<text x="163" y="25.4">ZD12</text>
<text x="45.6" y="30.6">300R</text>
<text x="50.3" y="34.6">1</text>
<text x="50.3" y="32.3">IC5</text>
<text x="57.4" y="30.6">300R</text>
<text x="64.4" y="34.6">8</text>
<text x="78.3" y="32.3">C70</text>
<text x="78.3" y="34.6">CAP</text>
<text x="151.5" y="30.6">510R</text>
<text x="163" y="32">5.1V</text>
<text x="167.6" y="34.6">C76</text>
<text x="36.2" y="39">C74</text>
<text x="36.2" y="41.4">CAP</text>
<text x="50.3" y="36.9">2</text>
<text x="50.3" y="39.3">3</text>
<text x="50.3" y="41.7">4</text>
<text x="64.4" y="41.7">5</text>
<text x="64.4" y="39.3">6</text>
<text x="64.4" y="36.9">7</text>
<text x="73.8" y="41.4">C72</text>
<text x="83.2" y="36.3">R92</text>
<text x="83.2" y="40">68R</text>
<text x="158.5" y="40.9">R101</text>
<text x="167.6" y="36.9">CAP</text>
<text x="188.8" y="41.4">IC7B</text>
<text x="212.6" y="38.6">R103</text>
<text x="238.4" y="40.9">R100</text>
<text x="50.3" y="46.3">A7840</text>
<text x="73.8" y="43.8">CAP</text>
<text x="158.5" y="44.7">13K</text>
<text x="188.8" y="44.2">C4074G</text>
<text x="212.6" y="45.6">R104</text>
<text x="212.6" y="42.3">30K</text>
<text x="238.4" y="44.7">13K</text>
<text x="24.5" y="52.7">R60</text>
<text x="50.3" y="53.4">1</text>
<text x="50.3" y="51.1">PC4</text>
<text x="64.4" y="53.4">8</text>
<text x="69.2" y="52.7">R74</text>
<text x="144.4" y="48">R95</text>
<text x="144.4" y="51.7">10K</text>
<text x="212.6" y="49.4">30K</text>
<text x="224.4" y="52.7">R102</text>
<text x="235.9" y="48.4">IC7C</text>
<text x="252.6" y="48">R96</text>
<text x="252.6" y="51.7">10K</text>
<text x="24.5" y="56.4">300R</text>
<text x="50.3" y="55.7">2</text>
<text x="50.3" y="58.1">3</text>
<text x="64.4" y="58.1">6</text>
<text x="64.4" y="55.7">7</text>
<text x="69.2" y="56.4">7.5K</text>
<text x="144.4" y="55">R97</text>
<text x="144.4" y="58.8">10K</text>
<text x="167.6" y="57.8">IC7A</text>
<text x="224.4" y="56.4">30K</text>
<text x="252.6" y="55">R94</text>
<text x="252.6" y="58.8">10K</text>
<text x="34.5" y="62.8">R67</text>
<text x="34.5" y="65.1">560R</text>
<text x="40.9" y="62.5">C50</text>
<text x="40.9" y="64.9">CAP</text>
<text x="50.3" y="60.5">4</text>
<text x="50.3" y="65.1">A4506V</text>
<text x="64.4" y="60.5">5</text>
<text x="156.9" y="62.8">R99</text>
<text x="156.9" y="65.1">13K</text>
<text x="167.6" y="60.6">C4074G</text>
<text x="210" y="60.2">IC7D</text>
<text x="210" y="63">C4074G</text>
<text x="222.7" y="62.8">R105</text>
<text x="222.7" y="65.1">10K</text>
<text x="235.9" y="60.6">C4074G</text>
<text x="248.6" y="60.5">R98</text>
<text x="248.6" y="62.8">13K</text>
<text x="24.5" y="71.5">R61</text>
<text x="50.3" y="69.8">PC5</text>
<text x="69.2" y="71.5">R75</text>
<text x="238.4" y="71.5">R110</text>
<text x="24.5" y="75.2">300R</text>
<text x="50.3" y="72.2">1</text>
<text x="50.3" y="74.5">2</text>
<text x="50.3" y="76.9">3</text>
<text x="64.4" y="76.9">6</text>
<text x="64.4" y="74.5">7</text>
<text x="64.4" y="72.2">8</text>
<text x="69.2" y="75.2">7.5K</text>
<text x="229.8" y="76.9">R124</text>
<text x="238.4" y="75.2">1.5K</text>
<text x="34.5" y="81.5">R68</text>
<text x="34.5" y="83.9">560R</text>
<text x="40.9" y="81.3">C51</text>
<text x="40.9" y="83.7">CAP</text>
<text x="50.3" y="79.2">4</text>
<text x="50.3" y="83.9">A4506V</text>
<text x="64.4" y="79.2">5</text>
<text x="135" y="80.9">R140</text>
<text x="146.7" y="80.9">R143</text>
<text x="158.5" y="80.9">R146</text>
<text x="170.3" y="80.9">R149</text>
<text x="200.8" y="80.9">R155</text>
<text x="229.8" y="79.2">1K</text>
<text x="240.8" y="79.2">1</text>
<text x="240.8" y="81.5">2</text>
<text x="240.8" y="83.9">3</text>
<text x="245.5" y="81.5">PC12</text>
<text x="245.5" y="83.9">2611V</text>
<text x="254.9" y="83.9">6</text>
<text x="254.9" y="81.5">7</text>
<text x="254.9" y="79.2">8</text>
<text x="259.6" y="83.2">R152</text>
<text x="264.3" y="78.5">R113</text>
<text x="264.3" y="82.3">820R</text>
<text x="50.3" y="88.6">PC6</text>
<text x="135" y="84.6">180K</text>
<text x="146.7" y="84.6">150K</text>
<text x="158.5" y="84.6">150K</text>
<text x="170.3" y="84.6">110K</text>
<text x="191.4" y="88.4">C85</text>
<text x="196.8" y="86.3">R127</text>
<text x="196.8" y="88.6">11K</text>
<text x="200.8" y="84.6">1K</text>
<text x="240.8" y="86.3">4</text>
<text x="254.9" y="86.3">5</text>
<text x="259.6" y="87">0R</text>
<text x="24.5" y="90.3">R62</text>
<text x="24.5" y="94">300R</text>
<text x="50.3" y="90.9">1</text>
<text x="50.3" y="93.3">2</text>
<text x="50.3" y="95.7">3</text>
<text x="64.4" y="95.7">6</text>
<text x="64.4" y="93.3">7</text>
<text x="64.4" y="90.9">8</text>
<text x="69.2" y="90.3">R76</text>
<text x="69.2" y="94">7.5K</text>
<text x="181.8" y="90.7">ZD19</text>
<text x="181.8" y="93.1">8.5V</text>
<text x="191.4" y="90.7">CAP</text>
<text x="202.9" y="95.7">C122</text>
<text x="219.4" y="90.7">IC3B</text>
<text x="219.4" y="93.6">C319C</text>
<text x="34.5" y="100.3">R69</text>
<text x="40.9" y="100.1">C52</text>
<text x="50.3" y="98">4</text>
<text x="64.4" y="98">5</text>
<text x="212.6" y="97.3">R134</text>
<text x="212.6" y="101">1K</text>
<text x="238.4" y="99.7">R111</text>
<text x="34.5" y="102.7">560R</text>
<text x="40.9" y="102.5">CAP</text>
<text x="50.3" y="102.7">A4506V</text>
<text x="75.9" y="105.3">ZD11</text>
<text x="202.9" y="102.7">CAP</text>
<text x="229.8" y="105.1">R125</text>
<text x="229.8" y="107.4">1K</text>
<text x="238.4" y="103.4">1.5K</text>
<text x="240.8" y="107.4">1</text>
<text x="254.9" y="107.4">8</text>
<text x="264.3" y="106.7">R114</text>
<text x="45.6" y="109.1">R91</text>
<text x="45.6" y="112.8">300R</text>
<text x="57.4" y="109.1">R159</text>
<text x="57.4" y="112.8">300R</text>
<text x="75.9" y="111.9">5.1V</text>
<text x="135" y="109.1">R141</text>
<text x="135" y="112.8">180K</text>
<text x="146.7" y="109.1">R144</text>
<text x="146.7" y="112.8">150K</text>
<text x="158.5" y="109.1">R147</text>
<text x="158.5" y="112.8">150K</text>
<text x="170.3" y="109.1">R150</text>
<text x="170.3" y="112.8">110K</text>
<text x="200.8" y="109.1">R156</text>
<text x="200.8" y="112.8">1K</text>
<text x="240.8" y="109.7">2</text>
<text x="240.8" y="112.1">3</text>
<text x="245.5" y="109.7">PC13</text>
<text x="245.5" y="112.1">2611V</text>
<text x="254.9" y="112.1">6</text>
<text x="254.9" y="109.7">7</text>
<text x="259.6" y="111.4">R153</text>
<text x="264.3" y="110.4">820R</text>
<text x="50.3" y="119.1">1</text>
<text x="55" y="116.8">IC6</text>
<text x="64.4" y="119.1">8</text>
<text x="80.7" y="114.5">C71</text>
<text x="80.7" y="116.8">CAP</text>
<text x="181.8" y="118.9">ZD20</text>
<text x="191.4" y="116.6">C86</text>
<text x="191.4" y="118.9">CAP</text>
<text x="196.8" y="114.5">R128</text>
<text x="196.8" y="116.8">11K</text>
<text x="221.7" y="116.6">IC8A</text>
<text x="221.7" y="119.4">C319C</text>
<text x="240.8" y="114.5">4</text>
<text x="254.9" y="114.5">5</text>
<text x="259.6" y="115.2">0R</text>
<text x="36.2" y="123.6">C75</text>
<text x="36.2" y="125.9">CAP</text>
<text x="50.3" y="121.5">2</text>
<text x="50.3" y="123.9">3</text>
<text x="64.4" y="123.9">6</text>
<text x="64.4" y="121.5">7</text>
<text x="73.8" y="125.9">C73</text>
<text x="78.6" y="120.7">R93</text>
<text x="78.6" y="124.6">68R</text>
<text x="181.8" y="121.3">8.5V</text>
<text x="202.9" y="123.9">C123</text>
<text x="212.6" y="125.5">R135</text>
<text x="50.3" y="126.2">4</text>
<text x="52.7" y="130.9">A7840</text>
<text x="64.4" y="126.2">5</text>
<text x="73.8" y="128.3">CAP</text>
<text x="202.9" y="130.9">CAP</text>
<text x="212.6" y="129.2">1K</text>
<text x="238.4" y="127.9">R112</text>
<text x="238.4" y="131.6">1.5K</text>
<text x="24.5" y="134.9">R63</text>
<text x="50.3" y="135.6">1</text>
<text x="50.3" y="137.9">2</text>
<text x="50.3" y="133.2">PC7</text>
<text x="64.4" y="137.9">7</text>
<text x="64.4" y="135.6">8</text>
<text x="69.2" y="134.9">R77</text>
<text x="135" y="137.3">R142</text>
<text x="146.7" y="137.3">R145</text>
<text x="158.5" y="137.3">R148</text>
<text x="170.3" y="137.3">R151</text>
<text x="200.8" y="137.3">R157</text>
<text x="229.8" y="133.2">R126</text>
<text x="229.8" y="135.6">1K</text>
<text x="240.8" y="135.6">1</text>
<text x="240.8" y="137.9">2</text>
<text x="245.5" y="137.9">PC11</text>
<text x="254.9" y="137.9">7</text>
<text x="254.9" y="135.6">8</text>
<text x="264.3" y="134.9">R115</text>
<text x="24.5" y="138.6">300R</text>
<text x="50.3" y="140.3">3</text>
<text x="50.3" y="142.6">4</text>
<text x="64.4" y="142.6">5</text>
<text x="64.4" y="140.3">6</text>
<text x="69.2" y="138.6">7.5K</text>
<text x="135" y="141">180K</text>
<text x="146.7" y="141">150K</text>
<text x="158.5" y="141">150K</text>
<text x="170.3" y="141">110K</text>
<text x="196.8" y="142.6">R129</text>
<text x="200.8" y="141">1K</text>
<text x="240.8" y="140.3">3</text>
<text x="240.8" y="142.6">4</text>
<text x="245.5" y="140.3">2611V</text>
<text x="254.9" y="142.6">5</text>
<text x="254.9" y="140.3">6</text>
<text x="259.6" y="139.5">R154</text>
<text x="259.6" y="143.4">0R</text>
<text x="264.3" y="138.6">820R</text>
<text x="34.5" y="145">R70</text>
<text x="34.5" y="147.3">560R</text>
<text x="40.9" y="144.7">C53</text>
<text x="40.9" y="147.1">CAP</text>
<text x="50.3" y="147.3">A4506V</text>
<text x="181.8" y="147.1">ZD21</text>
<text x="181.8" y="149.5">8.5V</text>
<text x="191.4" y="144.7">C87</text>
<text x="191.4" y="147.1">CAP</text>
<text x="196.8" y="145">11K</text>
<text x="219.4" y="147.1">IC8B</text>
<text x="219.4" y="149.9">C319C</text>
<text x="24.5" y="153.7">R64</text>
<text x="50.3" y="154.4">1</text>
<text x="50.3" y="152">PC8</text>
<text x="64.4" y="154.4">8</text>
<text x="69.2" y="153.7">R78</text>
<text x="202.9" y="152">C124</text>
<text x="212.6" y="153.7">R136</text>
<text x="243.2" y="153.7">R137</text>
<text x="24.5" y="157.4">300R</text>
<text x="50.3" y="156.7">2</text>
<text x="50.3" y="159.1">3</text>
<text x="50.3" y="161.4">4</text>
<text x="64.4" y="161.4">5</text>
<text x="64.4" y="159.1">6</text>
<text x="64.4" y="156.7">7</text>
<text x="69.2" y="157.4">7.5K</text>
<text x="202.9" y="159.1">CAP</text>
<text x="212.6" y="157.4">1K</text>
<text x="243.2" y="157.4">2K</text>
<text x="254.9" y="161.2">C103</text>
<text x="34.5" y="163.8">R71</text>
<text x="34.5" y="166.1">560R</text>
<text x="40.9" y="163.5">C54</text>
<text x="40.9" y="165.9">CAP</text>
<text x="50.3" y="166.1">A4506V</text>
<text x="159.2" y="166.1">R56</text>
<text x="254.9" y="163.5">CAP</text>
<text x="266.4" y="163.5">ZD13</text>
<text x="266.4" y="165.9">4.2V</text>
<text x="24.5" y="172.5">R65</text>
<text x="50.3" y="173.2">1</text>
<text x="50.3" y="170.8">PC9</text>
<text x="64.4" y="173.2">8</text>
<text x="69.2" y="172.5">R79</text>
<text x="131" y="173.2">R55</text>
<text x="159.2" y="168.5">100R</text>
<text x="24.5" y="176.2">300R</text>
<text x="50.3" y="175.5">2</text>
<text x="50.3" y="177.9">3</text>
<text x="64.4" y="177.9">6</text>
<text x="64.4" y="175.5">7</text>
<text x="69.2" y="176.2">7.5K</text>
<text x="131" y="175.5">560R</text>
<text x="141.8" y="174.3">PC3</text>
<text x="160.9" y="177.6">C77</text>
<text x="34.5" y="182.6">R72</text>
<text x="34.5" y="184.9">560R</text>
<text x="40.9" y="182.3">C55</text>
<text x="40.9" y="184.7">CAP</text>
<text x="50.3" y="180.2">4</text>
<text x="50.3" y="184.9">A4506V</text>
<text x="64.4" y="180.2">5</text>
<text x="141.8" y="183.7">NEC2561</text>
<text x="160.9" y="180">CAP</text>
<text x="264.3" y="192">李和明</text>
</g>
</svg>
